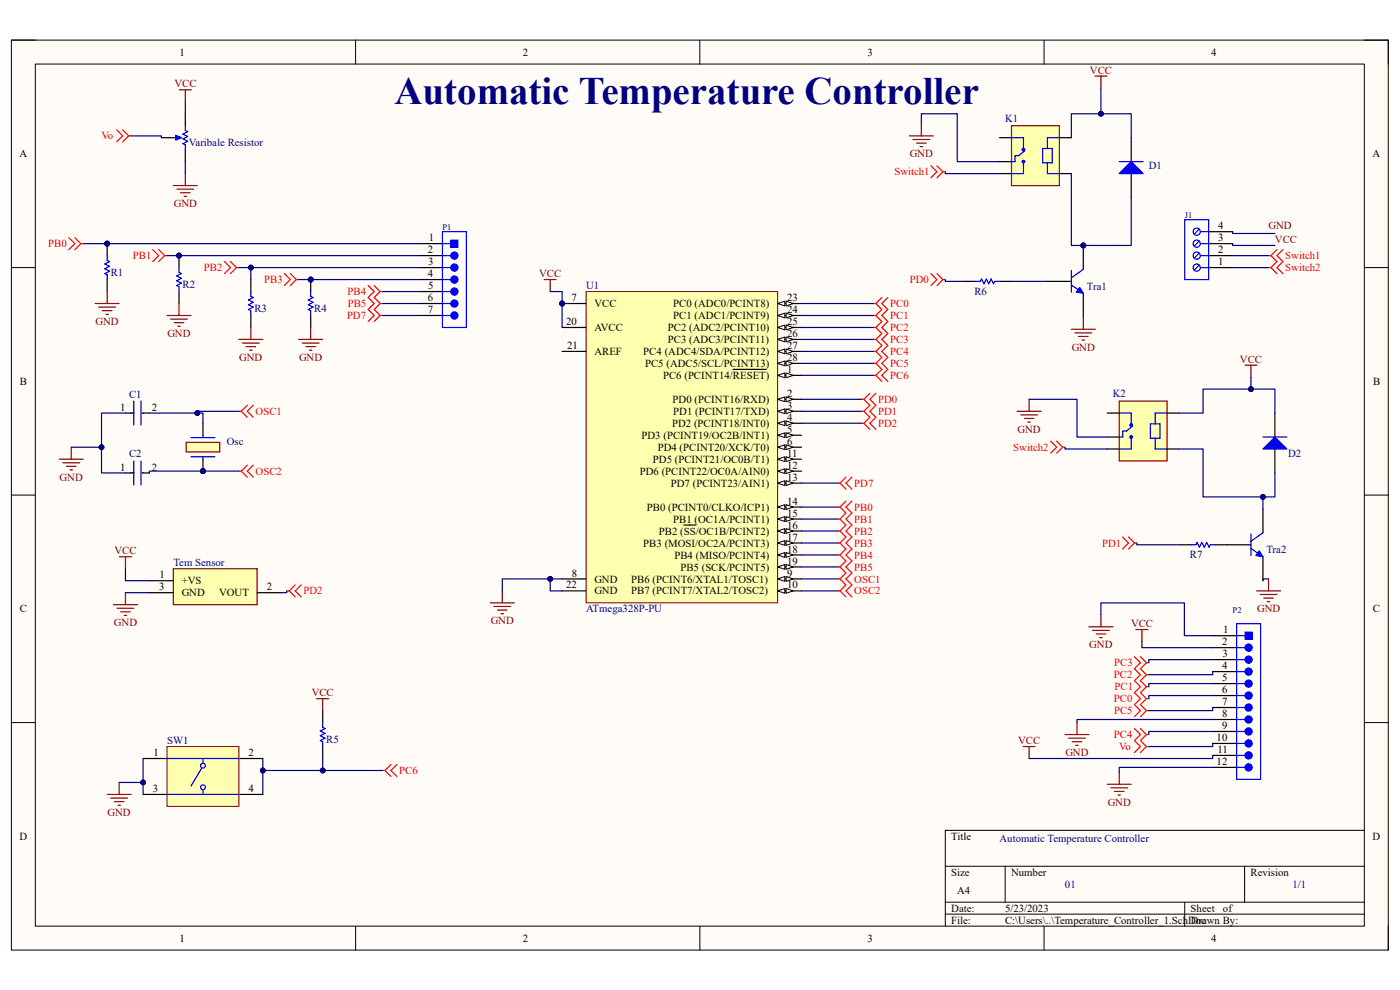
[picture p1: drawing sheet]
<svg xmlns="http://www.w3.org/2000/svg" width="297mm" height="210mm" viewBox="0 0 297 210" stroke-linecap="round" stroke-linejoin="round" font-family="sans-serif">
<path d="M2.4 8.5h292.1v193h-292.1z" fill-rule="evenodd" fill="#fffcf8"/>
<path d="M2.4 8.5h292.1v193h-292.1z" fill="none" stroke="#000" stroke-width=".21"/>
<path d="M7.5 13.6h281.9v182.9h-281.9z" fill-rule="evenodd" fill="#fffcf8"/>
<g fill="none" stroke="#000" stroke-width=".21">
<path d="M2.4 8.5h5.1M7.5 13.6h281.9v182.9h-281.9zM75.4 8.5v5.1M148.5 8.5v5.1M221.5 8.5v5.1M289.4 8.5h5.1v5.1M2.4 56.8h5.1M289.4 56.8h5.1M2.4 105h5.1M289.4 105h5.1M2.4 153.3h5.1M289.4 153.3h5.1"/>
<path d="M289.4 176.1h-88.9v20.4M75.4 196.5v5M148.5 196.5v5M200.5 183.8h88.9M200.5 191.4h88.9M200.5 193.9h88.9M213.2 183.8v7.6M221.5 196.5v5M251.3 191.4v5.1M264 183.8v7.6M294.5 196.5v5"/>
</g>
<g fill="none" stroke="#800000" stroke-width=".25">
<path d="M12.6 97.4h5.1M13.3 98.2h3.6M14.1 98.9h2M14.9 99.7h.5M15.1 94.9v2.5M67.2 148.2h2.5M68.5 148.2v2.5M217.1 158.4h2.5M218.3 158.4v2.5M22.7 168.5h5.1M23.5 169.3h3.6M24.3 170.1h2"/>
<path d="M25 170.8h.5M25.3 166v2.5M234.9 166.4h5.1M235.7 167.1h3.5M236.4 167.9h2.1M237.2 168.7h.5M237.4 163.8v2.6"/>
</g>
<path d="M39.3 24.1v2.6M39.3 31.7v2.6M68.5 150.7v2.6M68.5 158.4v2.5" fill="none" stroke="#000" stroke-width=".25"/>
<path d="M36.8 29.2h1.2M68.5 153.3v1l.5 .3-1 .5 1 .5-1 .5 1 .5-1 .5 .5 .3v1" fill="none" stroke="#00f" stroke-width=".25"/>
<path d="M37.3 28.7l1.3 .5-1.3 .5z" fill="#00f"/>
<path d="M37.3 28.7l1.3 .5-1.3 .5zM39.3 26.7v1l.5 .2-1 .5 1 .6-1 .5 1 .5-1 .5 .5 .2v1" fill="none" stroke="#00f" stroke-width=".25"/>
<path d="M34.2 29.2h2.6" fill="none" stroke="#000" stroke-width=".25"/>
<path d="M38 19h2.6M39.3 19v2.6M36.8 39.4h5.1M39.3 36.8v2.6M37.5 40.1h3.6M38.3 40.9h2M39.1 41.7h.5" fill="none" stroke="#800000" stroke-width=".25"/>
<circle cx="65.9" cy="59.3" r=".51" fill="#000080"/>
<circle cx="65.9" cy="59.3" r=".51" fill="none" stroke="#000080" stroke-width=".21"/>
<path d="M65.9 59.3v2.5" fill="none" stroke="#000" stroke-width=".25"/>
<circle cx="65.9" cy="59.3" r=".51" fill="#000080"/>
<circle cx="65.9" cy="59.3" r=".51" fill="none" stroke="#000080" stroke-width=".21"/>
<path d="M53.2 59.3v2.5M53.2 66.9v2.6M65.9 66.9v2.6" fill="none" stroke="#000" stroke-width=".25"/>
<path d="M53.2 61.8v1.1l.5 .2-1 .5 1 .5-1 .5 1 .5-1 .6 .5 .2v1M65.9 61.8v1.1l.5 .2-1 .5 1 .5-1 .5 1 .5-1 .6 .5 .2v1" fill="none" stroke="#00f" stroke-width=".25"/>
<circle cx="38" cy="54.2" r=".51" fill="#000080"/>
<circle cx="38" cy="54.2" r=".51" fill="none" stroke="#000080" stroke-width=".21"/>
<path d="M38 54.2v2.6" fill="none" stroke="#000" stroke-width=".25"/>
<circle cx="38" cy="54.2" r=".51" fill="#000080"/>
<circle cx="38" cy="54.2" r=".51" fill="none" stroke="#000080" stroke-width=".21"/>
<path d="M38 61.8v2.6" fill="none" stroke="#000" stroke-width=".25"/>
<path d="M38 56.8v1l.5 .2-1 .5 1 .6-1 .5 1 .5-1 .5 .5 .2v1" fill="none" stroke="#00f" stroke-width=".25"/>
<circle cx="22.7" cy="51.7" r=".51" fill="#000080"/>
<circle cx="22.7" cy="51.7" r=".51" fill="none" stroke="#000080" stroke-width=".21"/>
<path d="M22.7 51.7v2.5" fill="none" stroke="#000" stroke-width=".25"/>
<circle cx="22.7" cy="51.7" r=".51" fill="#000080"/>
<circle cx="22.7" cy="51.7" r=".51" fill="none" stroke="#000080" stroke-width=".21"/>
<path d="M22.7 59.3v2.5" fill="none" stroke="#000" stroke-width=".25"/>
<path d="M22.7 54.2v1l.5 .3-1 .5 1 .5-1 .5 1 .5-1 .5 .5 .3v1" fill="none" stroke="#00f" stroke-width=".25"/>
<path d="M20.2 64.4h5.1M21 65.1h3.5M21.7 65.9h2.1M22.5 66.7h.5M22.7 61.8v2.6" fill="none" stroke="#800000" stroke-width=".25"/>
<path d="M36.8 120.6h17.8v7.7h-17.8z" fill-rule="evenodd" fill="#ffffb0"/>
<path d="M25.3 118.1h2.6M26.6 118.1v2.5M24.1 128.3h5.1M24.8 129h3.6M25.6 129.8h2M26.4 130.6h.5M26.6 125.7v2.6M36.8 120.6h17.8v7.7h-17.8z" fill="none" stroke="#800000" stroke-width=".25"/>
<path d="M26.6 87.6h1.8M30.2 87.6h1.5M26.6 100.3h1.8M30.2 100.3h1.5M31.7 123.2h5.1M31.7 125.7h5.1M54.6 125.7h5" fill="none" stroke="#000" stroke-width=".25"/>
<path d="M27.6 87.6h.8M28.4 85.1v5.1M28.4 97.8v5.1M29.9 85.1v5.1M29.9 97.8v5.1M30.2 87.6h.2M27.6 100.3h.8M30.2 100.3h.2" fill="none" stroke="#00f" stroke-width=".25"/>
<circle cx="43.1" cy="99.9" r=".51" fill="#000080"/>
<circle cx="43.1" cy="99.9" r=".51" fill="none" stroke="#000080" stroke-width=".21"/>
<path d="M40.5 96.9h5.1M40.5 92.8h5.1" fill="none" stroke="#00f" stroke-width=".25"/>
<path d="M39.5 93.9h7.1v2h-7.1z" fill-rule="evenodd" fill="#ffffb0"/>
<path d="M39.5 93.9h7.1v2h-7.1z" fill="none" stroke="#800000" stroke-width=".25"/>
<path d="M43.1 92.3v.5M43.1 96.9v.5" fill="none" stroke="#00f" stroke-width=".25"/>
<path d="M43.1 97.4v2.5" fill="none" stroke="#000" stroke-width=".25"/>
<circle cx="43.1" cy="99.9" r=".51" fill="#000080"/>
<circle cx="43.1" cy="99.9" r=".51" fill="none" stroke="#000080" stroke-width=".21"/>
<path d="M43.1 89.8v2.5" fill="none" stroke="#000" stroke-width=".25"/>
<circle cx="96.4" cy="54.2" r=".76" fill="#00f"/>
<g fill="none" stroke="#00f" stroke-width=".25">
<path d="M93.9 54.2h1.7M93.9 51.7h1.7"/>
<circle cx="96.4" cy="54.2" r=".76"/>
</g>
<path d="M88.8 54.2h5.1M88.8 51.7h5.1" fill="none" stroke="#000" stroke-width=".25"/>
<path d="M95.6 50.9h1.6v1.5h-1.6z" fill-rule="evenodd" fill="#00f"/>
<path d="M95.6 50.9h1.6v1.5h-1.6z" fill="none" stroke="#00f" stroke-width=".21"/>
<circle cx="96.4" cy="59.3" r=".76" fill="#00f"/>
<circle cx="96.4" cy="59.3" r=".76" fill="none" stroke="#00f" stroke-width=".25"/>
<circle cx="96.4" cy="64.4" r=".76" fill="#00f"/>
<circle cx="96.4" cy="64.4" r=".76" fill="none" stroke="#00f" stroke-width=".25"/>
<circle cx="96.4" cy="66.9" r=".76" fill="#00f"/>
<circle cx="96.4" cy="66.9" r=".76" fill="none" stroke="#00f" stroke-width=".25"/>
<circle cx="96.4" cy="61.8" r=".76" fill="#00f"/>
<circle cx="96.4" cy="61.8" r=".76" fill="none" stroke="#00f" stroke-width=".25"/>
<circle cx="96.4" cy="56.8" r=".76" fill="#00f"/>
<g fill="none" stroke="#00f" stroke-width=".25">
<path d="M93.9 56.8h1.7M93.9 59.3h1.7M93.9 49.1h5v20.4h-5zM93.9 61.8h1.7M93.9 64.4h1.7M93.9 66.9h1.7"/>
<circle cx="96.4" cy="56.8" r=".76"/>
</g>
<path d="M88.8 56.8h5.1M88.8 59.3h5.1M88.8 61.8h5.1M88.8 64.4h5.1M88.8 66.9h5.1" fill="none" stroke="#000" stroke-width=".25"/>
<circle cx="264.9" cy="137.4" r=".76" fill="#00f"/>
<g fill="none" stroke="#00f" stroke-width=".25">
<path d="M262.4 137.4h1.7M262.4 134.9h1.7"/>
<circle cx="264.9" cy="137.4" r=".76"/>
</g>
<path d="M257.3 137.4h5.1M257.3 134.9h5.1" fill="none" stroke="#000" stroke-width=".25"/>
<path d="M264.1 134.1h1.6v1.5h-1.6z" fill-rule="evenodd" fill="#00f"/>
<path d="M264.1 134.1h1.6v1.5h-1.6z" fill="none" stroke="#00f" stroke-width=".21"/>
<circle cx="264.9" cy="142.5" r=".76" fill="#00f"/>
<circle cx="264.9" cy="142.5" r=".76" fill="none" stroke="#00f" stroke-width=".25"/>
<circle cx="264.9" cy="147.6" r=".76" fill="#00f"/>
<circle cx="264.9" cy="147.6" r=".76" fill="none" stroke="#00f" stroke-width=".25"/>
<circle cx="264.9" cy="152.6" r=".76" fill="#00f"/>
<circle cx="264.9" cy="152.6" r=".76" fill="none" stroke="#00f" stroke-width=".25"/>
<circle cx="264.9" cy="157.7" r=".76" fill="#00f"/>
<circle cx="264.9" cy="157.7" r=".76" fill="none" stroke="#00f" stroke-width=".25"/>
<circle cx="264.9" cy="162.8" r=".76" fill="#00f"/>
<circle cx="264.9" cy="162.8" r=".76" fill="none" stroke="#00f" stroke-width=".25"/>
<circle cx="264.9" cy="160.3" r=".76" fill="#00f"/>
<circle cx="264.9" cy="160.3" r=".76" fill="none" stroke="#00f" stroke-width=".25"/>
<circle cx="264.9" cy="155.2" r=".76" fill="#00f"/>
<circle cx="264.9" cy="155.2" r=".76" fill="none" stroke="#00f" stroke-width=".25"/>
<circle cx="264.9" cy="150.1" r=".76" fill="#00f"/>
<circle cx="264.9" cy="150.1" r=".76" fill="none" stroke="#00f" stroke-width=".25"/>
<circle cx="264.9" cy="145" r=".76" fill="#00f"/>
<circle cx="264.9" cy="145" r=".76" fill="none" stroke="#00f" stroke-width=".25"/>
<circle cx="264.9" cy="139.9" r=".76" fill="#00f"/>
<g fill="none" stroke="#00f" stroke-width=".25">
<path d="M262.4 139.9h1.7M262.4 132.3h5v33h-5zM262.4 142.5h1.7M262.4 145h1.7M262.4 147.6h1.7M262.4 150.1h1.7M262.4 152.6h1.7M262.4 155.2h1.7M262.4 157.7h1.7M262.4 160.3h1.7M262.4 162.8h1.7"/>
<circle cx="264.9" cy="139.9" r=".76"/>
</g>
<path d="M257.3 139.9h5.1M257.3 142.5h5.1M257.3 145h5.1M257.3 147.6h5.1M257.3 150.1h5.1M257.3 152.6h5.1M257.3 155.2h5.1M257.3 157.7h5.1M257.3 160.3h5.1M257.3 162.8h5.1" fill="none" stroke="#000" stroke-width=".25"/>
<path d="M231 133h5.1M231.8 133.7h3.5M232.5 134.5h2.1M233.3 135.3h.5M233.6 130.4v2.6M241 133.6h2.5M242.3 133.6v2.5M225.9 155.8h5.1M226.7 156.6h3.6M227.5 157.4h2M228.2 158.1h.5M228.5 153.3v2.5" fill="none" stroke="#800000" stroke-width=".25"/>
<circle cx="119.3" cy="64.4" r=".51" fill="#000080"/>
<circle cx="119.3" cy="64.4" r=".51" fill="none" stroke="#000080" stroke-width=".21"/>
<path d="M124.3 61.8h40.7v66.1h-40.7z" fill-rule="evenodd" fill="#ffffb0"/>
<path d="M124.3 61.8h40.7v66.1h-40.7z" fill="none" stroke="#800000" stroke-width=".21"/>
<path d="M165 79.6h5.1" fill="none" stroke="#000" stroke-width=".25"/>
<path d="M165 79.6l1.5-.5v1z" fill="#f8fcff"/>
<path d="M165 79.6l1.5-.5v1z" fill="none" stroke="#000" stroke-width=".21"/>
<path d="M166.8 79.1l1.5 .5-1.5 .5z" fill="#f8fcff"/>
<path d="M166.8 79.1l1.5 .5-1.5 .5z" fill="none" stroke="#000" stroke-width=".21"/>
<path d="M155.5 78.4h7M165 84.7h5.1" fill="none" stroke="#000" stroke-width=".25"/>
<path d="M165 84.7l1.5-.5v1z" fill="#f8fcff"/>
<path d="M165 84.7l1.5-.5v1z" fill="none" stroke="#000" stroke-width=".21"/>
<path d="M166.8 84.2l1.5 .5-1.5 .5z" fill="#f8fcff"/>
<path d="M166.8 84.2l1.5 .5-1.5 .5z" fill="none" stroke="#000" stroke-width=".21"/>
<path d="M165 87.2h5.1" fill="none" stroke="#000" stroke-width=".25"/>
<path d="M165 87.2l1.5-.5v1.1z" fill="#f8fcff"/>
<path d="M165 87.2l1.5-.5v1.1z" fill="none" stroke="#000" stroke-width=".21"/>
<path d="M166.8 86.7l1.5 .5-1.5 .6z" fill="#f8fcff"/>
<path d="M166.8 86.7l1.5 .5-1.5 .6z" fill="none" stroke="#000" stroke-width=".21"/>
<path d="M165 89.8h5.1" fill="none" stroke="#000" stroke-width=".25"/>
<path d="M165 89.8l1.5-.5v1z" fill="#f8fcff"/>
<path d="M165 89.8l1.5-.5v1z" fill="none" stroke="#000" stroke-width=".21"/>
<path d="M166.8 89.3l1.5 .5-1.5 .5z" fill="#f8fcff"/>
<path d="M166.8 89.3l1.5 .5-1.5 .5z" fill="none" stroke="#000" stroke-width=".21"/>
<path d="M165 92.3h5.1" fill="none" stroke="#000" stroke-width=".25"/>
<path d="M165 92.3l1.5-.5v1z" fill="#f8fcff"/>
<path d="M165 92.3l1.5-.5v1z" fill="none" stroke="#000" stroke-width=".21"/>
<path d="M166.8 91.8l1.5 .5-1.5 .5z" fill="#f8fcff"/>
<path d="M166.8 91.8l1.5 .5-1.5 .5z" fill="none" stroke="#000" stroke-width=".21"/>
<path d="M165 94.9h5.1" fill="none" stroke="#000" stroke-width=".25"/>
<path d="M165 94.9l1.5-.5v1z" fill="#f8fcff"/>
<path d="M165 94.9l1.5-.5v1z" fill="none" stroke="#000" stroke-width=".21"/>
<path d="M166.8 94.4l1.5 .5-1.5 .5z" fill="#f8fcff"/>
<path d="M166.8 94.4l1.5 .5-1.5 .5z" fill="none" stroke="#000" stroke-width=".21"/>
<path d="M119.3 64.4h5" fill="none" stroke="#000" stroke-width=".25"/>
<circle cx="119.3" cy="64.4" r=".51" fill="#000080"/>
<circle cx="119.3" cy="64.4" r=".51" fill="none" stroke="#000080" stroke-width=".21"/>
<path d="M119.3 122.8h5M165 122.8h5.1" fill="none" stroke="#000" stroke-width=".25"/>
<path d="M165 122.8l1.5-.5v1z" fill="#f8fcff"/>
<path d="M165 122.8l1.5-.5v1z" fill="none" stroke="#000" stroke-width=".21"/>
<path d="M166.8 122.3l1.5 .5-1.5 .5z" fill="#f8fcff"/>
<path d="M166.8 122.3l1.5 .5-1.5 .5z" fill="none" stroke="#000" stroke-width=".21"/>
<path d="M165 125.3h5.1" fill="none" stroke="#000" stroke-width=".25"/>
<path d="M165 125.3l1.5-.5v1.1z" fill="#f8fcff"/>
<path d="M165 125.3l1.5-.5v1.1z" fill="none" stroke="#000" stroke-width=".21"/>
<path d="M166.8 124.8l1.5 .5-1.5 .6z" fill="#f8fcff"/>
<path d="M166.8 124.8l1.5 .5-1.5 .6z" fill="none" stroke="#000" stroke-width=".21"/>
<path d="M165 97.4h5.1" fill="none" stroke="#000" stroke-width=".25"/>
<path d="M165 97.4l1.5-.5v1z" fill="#f8fcff"/>
<path d="M165 97.4l1.5-.5v1z" fill="none" stroke="#000" stroke-width=".21"/>
<path d="M166.8 96.9l1.5 .5-1.5 .5z" fill="#f8fcff"/>
<path d="M166.8 96.9l1.5 .5-1.5 .5z" fill="none" stroke="#000" stroke-width=".21"/>
<path d="M165 99.9h5.1" fill="none" stroke="#000" stroke-width=".25"/>
<path d="M165 99.9l1.5-.5v1.1z" fill="#f8fcff"/>
<path d="M165 99.9l1.5-.5v1.1z" fill="none" stroke="#000" stroke-width=".21"/>
<path d="M166.8 99.4l1.5 .5-1.5 .6z" fill="#f8fcff"/>
<path d="M166.8 99.4l1.5 .5-1.5 .6z" fill="none" stroke="#000" stroke-width=".21"/>
<path d="M165 102.5h5.1" fill="none" stroke="#000" stroke-width=".25"/>
<path d="M165 102.5l1.5-.5v1z" fill="#f8fcff"/>
<path d="M165 102.5l1.5-.5v1z" fill="none" stroke="#000" stroke-width=".21"/>
<path d="M166.8 102l1.5 .5-1.5 .5z" fill="#f8fcff"/>
<path d="M166.8 102l1.5 .5-1.5 .5z" fill="none" stroke="#000" stroke-width=".21"/>
<path d="M165 107.6h5.1" fill="none" stroke="#000" stroke-width=".25"/>
<path d="M165 107.6l1.5-.5v1z" fill="#f8fcff"/>
<path d="M165 107.6l1.5-.5v1z" fill="none" stroke="#000" stroke-width=".21"/>
<path d="M166.8 107.1l1.5 .5-1.5 .5z" fill="#f8fcff"/>
<path d="M166.8 107.1l1.5 .5-1.5 .5z" fill="none" stroke="#000" stroke-width=".21"/>
<path d="M165 110.1h5.1" fill="none" stroke="#000" stroke-width=".25"/>
<path d="M165 110.1l1.5-.5v1z" fill="#f8fcff"/>
<path d="M165 110.1l1.5-.5v1z" fill="none" stroke="#000" stroke-width=".21"/>
<path d="M166.8 109.6l1.5 .5-1.5 .5z" fill="#f8fcff"/>
<path d="M166.8 109.6l1.5 .5-1.5 .5z" fill="none" stroke="#000" stroke-width=".21"/>
<path d="M165 112.6h5.1" fill="none" stroke="#000" stroke-width=".25"/>
<path d="M165 112.6l1.5-.5v1.1z" fill="#f8fcff"/>
<path d="M165 112.6l1.5-.5v1.1z" fill="none" stroke="#000" stroke-width=".21"/>
<path d="M166.8 112.1l1.5 .5-1.5 .6z" fill="#f8fcff"/>
<path d="M166.8 112.1l1.5 .5-1.5 .6z" fill="none" stroke="#000" stroke-width=".21"/>
<path d="M145.1 111.4h2.5M165 115.2h5.1" fill="none" stroke="#000" stroke-width=".25"/>
<path d="M165 115.2l1.5-.5v1z" fill="#f8fcff"/>
<path d="M165 115.2l1.5-.5v1z" fill="none" stroke="#000" stroke-width=".21"/>
<path d="M166.8 114.7l1.5 .5-1.5 .5z" fill="#f8fcff"/>
<path d="M166.8 114.7l1.5 .5-1.5 .5z" fill="none" stroke="#000" stroke-width=".21"/>
<path d="M165 117.7h5.1" fill="none" stroke="#000" stroke-width=".25"/>
<path d="M165 117.7l1.5-.5v1z" fill="#f8fcff"/>
<path d="M165 117.7l1.5-.5v1z" fill="none" stroke="#000" stroke-width=".21"/>
<path d="M166.8 117.2l1.5 .5-1.5 .5z" fill="#f8fcff"/>
<path d="M166.8 117.2l1.5 .5-1.5 .5z" fill="none" stroke="#000" stroke-width=".21"/>
<path d="M165 120.3h5.1" fill="none" stroke="#000" stroke-width=".25"/>
<path d="M165 120.3l1.5-.5v1z" fill="#f8fcff"/>
<path d="M165 120.3l1.5-.5v1z" fill="none" stroke="#000" stroke-width=".21"/>
<path d="M166.8 119.8l1.5 .5-1.5 .5z" fill="#f8fcff"/>
<path d="M166.8 119.8l1.5 .5-1.5 .5z" fill="none" stroke="#000" stroke-width=".21"/>
<path d="M119.3 69.5h5M119.3 74.5h5M165 64.4h5.1M119.3 125.3h5" fill="none" stroke="#000" stroke-width=".25"/>
<path d="M165 64.4l1.5-.5v1z" fill="#f8fcff"/>
<path d="M165 64.4l1.5-.5v1z" fill="none" stroke="#000" stroke-width=".21"/>
<path d="M166.8 63.9l1.5 .5-1.5 .5z" fill="#f8fcff"/>
<path d="M166.8 63.9l1.5 .5-1.5 .5z" fill="none" stroke="#000" stroke-width=".21"/>
<path d="M165 66.9h5.1" fill="none" stroke="#000" stroke-width=".25"/>
<path d="M165 66.9l1.5-.5v1z" fill="#f8fcff"/>
<path d="M165 66.9l1.5-.5v1z" fill="none" stroke="#000" stroke-width=".21"/>
<path d="M166.8 66.4l1.5 .5-1.5 .5z" fill="#f8fcff"/>
<path d="M166.8 66.4l1.5 .5-1.5 .5z" fill="none" stroke="#000" stroke-width=".21"/>
<path d="M165 69.5h5.1" fill="none" stroke="#000" stroke-width=".25"/>
<path d="M165 69.5l1.5-.5v1z" fill="#f8fcff"/>
<path d="M165 69.5l1.5-.5v1z" fill="none" stroke="#000" stroke-width=".21"/>
<path d="M166.8 69l1.5 .5-1.5 .5z" fill="#f8fcff"/>
<path d="M166.8 69l1.5 .5-1.5 .5z" fill="none" stroke="#000" stroke-width=".21"/>
<path d="M165 72h5.1" fill="none" stroke="#000" stroke-width=".25"/>
<path d="M165 72l1.5-.5v1z" fill="#f8fcff"/>
<path d="M165 72l1.5-.5v1z" fill="none" stroke="#000" stroke-width=".21"/>
<path d="M166.8 71.5l1.5 .5-1.5 .5z" fill="#f8fcff"/>
<path d="M166.8 71.5l1.5 .5-1.5 .5z" fill="none" stroke="#000" stroke-width=".21"/>
<path d="M165 74.5h5.1" fill="none" stroke="#000" stroke-width=".25"/>
<path d="M165 74.5l1.5-.5v1.1z" fill="#f8fcff"/>
<path d="M165 74.5l1.5-.5v1.1z" fill="none" stroke="#000" stroke-width=".21"/>
<path d="M166.8 74l1.5 .5-1.5 .6z" fill="#f8fcff"/>
<path d="M166.8 74l1.5 .5-1.5 .6z" fill="none" stroke="#000" stroke-width=".21"/>
<path d="M165 77.1h5.1" fill="none" stroke="#000" stroke-width=".25"/>
<path d="M165 77.1l1.5-.5v1z" fill="#f8fcff"/>
<path d="M165 77.1l1.5-.5v1z" fill="none" stroke="#000" stroke-width=".21"/>
<path d="M166.8 76.6l1.5 .5-1.5 .5z" fill="#f8fcff"/>
<path d="M166.8 76.6l1.5 .5-1.5 .5z" fill="none" stroke="#000" stroke-width=".21"/>
<path d="M115.4 59.3h2.6M116.7 59.3v2.5M104 127.9h5.1M104.8 128.7h3.5M105.5 129.4h2.1M106.3 130.2h.5M106.6 125.3v2.6" fill="none" stroke="#800000" stroke-width=".25"/>
<path d="M30.4 160.9h5M30.4 168.5h5M50.7 160.9h5.1M50.7 168.5h5.1" fill="none" stroke="#000" stroke-width=".25"/>
<path d="M35.4 158.4h15.3v12.7h-15.3z" fill-rule="evenodd" fill="#ffffb0"/>
<path d="M35.4 158.4h15.3v12.7h-15.3z" fill="none" stroke="#800000" stroke-width=".21"/>
<path d="M35.4 160.9h15.3M35.4 168.5h15.3M43.1 167.5v1" fill="none" stroke="#00f" stroke-width=".25"/>
<circle cx="43.1" cy="167" r=".51" fill="#fff"/>
<circle cx="43.1" cy="167" r=".51" fill="none" stroke="#00f" stroke-width=".25"/>
<circle cx="43.1" cy="162.4" r=".51" fill="#fff"/>
<g fill="none" stroke="#00f" stroke-width=".25">
<path d="M42.8 162.9l-2.3 3.9M43.1 160.9v1"/>
<circle cx="43.1" cy="162.4" r=".51"/>
</g>
<g fill="none" stroke="#f00" stroke-width=".25">
<path d="M24.8 27.6l1.2 1.2-1.2 1.3M26 27.6l1.3 1.2M27.3 28.8l-1.3 1.3M27.3 28.8h.5M14.6 50.4l1.3 1.3-1.3 1.3M15.9 50.4l1.2 1.3M17.1 51.7l-1.2 1.3M17.1 51.7h.6M32.4 53l1.3 1.2-1.3 1.3M33.7 53l1.2 1.2M34.9 54.2l-1.2 1.3M34.9 54.2h.5"/>
<path d="M47.6 55.5l1.3 1.3-1.3 1.2M48.9 55.5l1.3 1.3M50.2 56.8l-1.3 1.2M50.2 56.8h.5M60.3 58l1.3 1.3-1.3 1.3M61.6 58l1.3 1.3M62.9 59.3l-1.3 1.3M62.9 59.3h.5M78.1 60.6l1.3 1.2-1.3 1.3 1.3 1.3-1.3 1.3 1.3 1.2-1.3 1.3M79.4 60.6l1.2 1.2M80.6 66.9l-1.2 1.3M80.6 64.4l-1.2 1.3 1.2 1.2"/>
<path d="M80.6 66.9h.6M80.6 61.8l-1.2 1.3 1.2 1.3M80.6 64.4h.6M80.6 61.8h.6M185.3 66.9h.5M185.3 64.4h.5M185.3 74.5h.5M185.3 77.1h.5M185.3 69.5h.5M185.3 72h.5M185.3 79.6h.5M185.8 74.5l1.3 1.3-1.3 1.3"/>
<path d="M185.8 72l1.3 1.3-1.3 1.2M185.8 77.1l1.3 1.3-1.3 1.2M185.8 64.4l1.3 1.3-1.3 1.2M185.8 66.9l1.3 1.3-1.3 1.3M185.8 69.5l1.3 1.2-1.3 1.3M185.8 79.6l1.3 1.3M187.1 63.1l-1.3 1.3M188.4 63.1l-1.3 1.3 1.3 1.3-1.3 1.2 1.3 1.3-1.3 1.3 1.3 1.2-1.3 1.3 1.3 1.3-1.3 1.2 1.3 1.3-1.3 1.3 1.3 1.3-1.3 1.2 1.3 1.3M50.7 87.2h.5M50.7 99.9h.5M51.2 87.2l1.3 1.3M51.2 99.9l1.3 1.3"/>
<path d="M52.5 86l-1.3 1.2M52.5 98.7l-1.3 1.2M53.7 86l-1.2 1.2 1.2 1.3M53.7 98.7l-1.2 1.2 1.2 1.3M182.8 87.2h.5M182.8 84.7h.5M182.8 89.8h.5M183.3 84.7l1.2 1.3-1.2 1.2M183.3 87.2l1.2 1.3-1.2 1.3M183.3 89.8l1.2 1.3M184.5 83.4l-1.2 1.3M185.8 83.4l-1.3 1.3 1.3 1.3-1.3 1.2 1.3 1.3-1.3 1.3 1.3 1.3"/>
<path d="M177.7 102.5h.5M177.7 117.7h.5M177.7 115.2h.5M177.7 112.6h.5M177.7 110.1h.5M177.7 107.6h.5M178.2 102.5l1.3 1.3M178.2 117.7l1.3 1.3-1.3 1.3M178.2 115.2l1.3 1.3-1.3 1.2M178.2 112.6l1.3 1.3-1.3 1.3M178.2 110.1l1.3 1.3-1.3 1.2M178.2 107.6l1.3 1.2-1.3 1.3"/>
<path d="M179.5 101.2l-1.3 1.3M179.5 106.3l-1.3 1.3M180.7 101.2l-1.2 1.3 1.2 1.3M180.7 106.3l-1.2 1.3 1.2 1.2-1.2 1.3 1.2 1.3-1.2 1.2 1.2 1.3-1.2 1.3 1.2 1.3-1.2 1.2 1.2 1.3-1.2 1.3 1.2 1.2-1.2 1.3 1.2 1.3-1.2 1.2 1.2 1.3M60.8 125.3h.5M61.3 125.3l1.3 1.3M62.6 124.1l-1.3 1.2M63.9 124.1l-1.3 1.2 1.3 1.3M177.7 120.3h.5M177.7 122.8h.5M177.7 125.3h.5M178.2 120.3l1.3 1.2-1.3 1.3"/>
<path d="M178.2 122.8l1.3 1.3-1.3 1.2M178.2 125.3l1.3 1.3M240.7 139.3l1.2 1.3-1.2 1.3 1.2 1.2-1.2 1.3 1.2 1.3-1.2 1.2 1.2 1.3-1.2 1.3 1.2 1.2-1.2 1.3M241.9 139.3l1.3 1.3M240.7 154.6l1.2 1.2-1.2 1.3 1.2 1.3-1.2 1.2M241.9 154.6l1.3 1.2M243.2 155.8l-1.3 1.3 1.3 1.3M243.2 155.8h.5M243.2 150.7l-1.3 1.3M243.2 148.2l-1.3 1.3 1.3 1.2M243.2 150.7h.5M243.2 145.7l-1.3 1.2 1.3 1.3"/>
<path d="M243.2 148.2h.5M243.2 143.1l-1.3 1.3 1.3 1.3M243.2 145.7h.5M243.2 140.6l-1.3 1.3 1.3 1.2M243.2 143.1h.5M243.2 140.6h.5M243.2 158.4l-1.3 1.2M243.2 158.4h.5M81.2 163.4h.5M81.7 163.4l1.2 1.3M82.9 162.2l-1.2 1.2M84.2 162.2l-1.3 1.2 1.3 1.3"/>
</g>
<g fill="none" stroke="#800000" stroke-width=".25">
<path d="M35.4 66.9h5.1M36.2 67.7h3.6M37 68.5h2M37.7 69.2h.5M38 64.4v2.5M50.7 72h5.1M51.4 72.8h3.6M52.2 73.5h2M53 74.3h.5M53.2 69.5v2.5M63.4 72h5.1M64.1 72.8h3.6"/>
<path d="M64.9 73.5h2M65.7 74.3h.5M65.9 69.5v2.5"/>
</g>
<path d="M270.5 87.6v5.1M270.5 95.2v5.1" fill="none" stroke="#000" stroke-width=".25"/>
<path d="M270.5 92.7l2.5 2.5h-5.1z" fill="#00f"/>
<path d="M267.9 92.7h5.1M270.5 92.7l2.5 2.5h-5.1zM265.4 116.3l2.5 1.8M265.4 113.3v4.6M267.9 113l-2.5 1.8" fill="none" stroke="#00f" stroke-width=".25"/>
<path d="M260.3 115.6h5.1M267.9 107.9v5.1M267.9 118.1v5.1" fill="none" stroke="#000" stroke-width=".25"/>
<path d="M267.2 116.8l.7 1.3-1.5-.2z" fill="#00f"/>
<path d="M267.2 116.8l.7 1.3-1.5-.2z" fill="none" stroke="#00f" stroke-width=".21"/>
<path d="M264.1 77.5h2.6M265.4 77.5v2.5M215.8 87.2h5.1M216.5 88h3.6M217.3 88.8h2M218.1 89.5h.5M218.3 84.7v2.5M266.6 125.3h5.1M267.3 126.1h3.6M268.1 126.9h2M268.9 127.6h.5M269.1 122.8v2.5" fill="none" stroke="#800000" stroke-width=".25"/>
<path d="M250.1 115.6h2.6M257.8 115.6h2.5" fill="none" stroke="#000" stroke-width=".25"/>
<path d="M252.7 115.6h1l.3-.5 .5 1 .5-1 .5 1 .5-1 .5 1 .3-.5h1" fill="none" stroke="#00f" stroke-width=".25"/>
<path d="M237.4 85.1h10.2v12.7h-10.2z" fill-rule="evenodd" fill="#ffffb0"/>
<path d="M237.4 85.1h10.2v12.7h-10.2z" fill="none" stroke="#800000" stroke-width=".25"/>
<g fill="none" stroke="#00f" stroke-width=".25">
<path d="M237.4 87.6h2.6v2.6M240 92.7v2.5h-2.6M240.2 90.4l-1.2 1h-.8v1.3h-.8M244.1 89.9h2v3.1h-2zM245.1 93v2.2h2.5M247.6 87.6h-2.5v2.3"/>
<circle cx="240" cy="92.7" r=".25"/>
<circle cx="240" cy="90.2" r=".25"/>
</g>
<path d="M234.9 95.2h2.5M234.9 87.6h2.5M234.9 92.7h2.5M247.6 95.2h2.5M247.6 87.6h2.5" fill="none" stroke="#000" stroke-width=".25"/>
<path d="M222.9 93.6l1.3 1.3-1.3 1.2M224.2 93.6l1.2 1.3M225.4 94.9l-1.2 1.2M225.4 94.9h.5M238.1 113.9l1.3 1.3-1.3 1.3M239.4 113.9l1.3 1.3M240.7 115.2l-1.3 1.3M240.7 115.2h.5" fill="none" stroke="#f00" stroke-width=".25"/>
<circle cx="229.8" cy="52.1" r=".51" fill="#000080"/>
<circle cx="229.8" cy="52.1" r=".51" fill="none" stroke="#000080" stroke-width=".21"/>
<path d="M229.8 52.1v5" fill="none" stroke="#000" stroke-width=".25"/>
<circle cx="229.8" cy="52.1" r=".51" fill="#000080"/>
<circle cx="229.8" cy="52.1" r=".51" fill="none" stroke="#000080" stroke-width=".21"/>
<path d="M222.2 59.7h5.1M229.8 62.2v5.1" fill="none" stroke="#000" stroke-width=".25"/>
<path d="M227.3 57.4v4.6M229.8 57.1l-2.5 1.8M227.3 60.5l2.5 1.7" fill="none" stroke="#00f" stroke-width=".25"/>
<path d="M229.1 61l.7 1.2-1.5-.2z" fill="#00f"/>
<path d="M229.1 61l.7 1.2-1.5-.2z" fill="none" stroke="#00f" stroke-width=".21"/>
<path d="M240 29.2v5.1M240 36.8v5.1M204.4 59.7h2.6M212 59.7h2.6" fill="none" stroke="#000" stroke-width=".25"/>
<path d="M207 59.7h1l.2-.5 .5 1 .6-1 .5 1 .5-1 .5 1 .2-.5h1" fill="none" stroke="#00f" stroke-width=".25"/>
<path d="M240 34.3l2.5 2.5h-5.1z" fill="#00f"/>
<path d="M237.4 34.3h5.1M240 34.3l2.5 2.5h-5.1z" fill="none" stroke="#00f" stroke-width=".25"/>
<path d="M192.9 28.8h5.1M193.7 29.6h3.5M194.4 30.4h2.1M195.2 31.1h.5M195.5 26.3v2.5" fill="none" stroke="#800000" stroke-width=".25"/>
<path d="M214.6 26.7h10.1v12.7h-10.1z" fill-rule="evenodd" fill="#ffffb0"/>
<path d="M232.3 16.1h2.5M233.6 16.1v2.6M214.6 26.7h10.1v12.7h-10.1zM227.3 69.8h5.1M228 70.6h3.6M228.8 71.4h2M229.6 72.1h.5M229.8 67.3v2.5" fill="none" stroke="#800000" stroke-width=".25"/>
<g fill="none" stroke="#00f" stroke-width=".25">
<path d="M214.6 29.2h2.5v2.5M217.1 34.3v2.5h-2.5M217.4 32l-1.3 1h-.8v1.3h-.7M221.2 31.5h2v3h-2zM222.2 34.5v2.3h2.5M224.7 29.2h-2.5v2.3"/>
<circle cx="217.1" cy="34.3" r=".25"/>
<circle cx="217.1" cy="31.8" r=".25"/>
<circle cx="217.1" cy="31.7" r=".25"/>
</g>
<path d="M212 36.8h2.6M212 29.2h2.6M212 34.3h2.6M224.7 36.8h2.6M224.7 29.2h2.6M256.4 56.8h5.1M256.4 54.2h5.1" fill="none" stroke="#000" stroke-width=".25"/>
<path d="M197.5 35.2l1.3 1.2-1.3 1.3M198.8 35.2l1.2 1.2M200 36.4l-1.2 1.3M200 36.4h.5M197.5 58l1.3 1.3-1.3 1.3M198.8 58l1.2 1.3M200 59.3l-1.2 1.3M200 59.3h.5" fill="none" stroke="#f00" stroke-width=".25"/>
<circle cx="253.9" cy="56.8" r=".76" fill="#fff"/>
<g fill="none" stroke="#00f" stroke-width=".25">
<path d="M254.4 56.2l-1.1 1.1"/>
<circle cx="253.9" cy="56.8" r=".76"/>
</g>
<circle cx="253.9" cy="54.2" r=".76" fill="#fff"/>
<g fill="none" stroke="#00f" stroke-width=".25">
<path d="M254.4 53.7l-1.1 1.1M254.6 56.8h1.8M254.6 54.2h1.8"/>
<circle cx="253.9" cy="54.2" r=".76"/>
</g>
<circle cx="253.9" cy="51.7" r=".76" fill="#fff"/>
<g fill="none" stroke="#00f" stroke-width=".25">
<path d="M251.3 46.6h5.1v12.7h-5.1zM254.4 51.1l-1.1 1.1M254.6 51.7h1.8"/>
<circle cx="253.9" cy="51.7" r=".76"/>
</g>
<path d="M256.4 51.7h5.1M256.4 49.1h5.1" fill="none" stroke="#000" stroke-width=".25"/>
<circle cx="253.9" cy="49.1" r=".76" fill="#fff"/>
<g fill="none" stroke="#00f" stroke-width=".25">
<path d="M254.4 48.6l-1.1 1.1M254.6 49.1h1.8"/>
<circle cx="253.9" cy="49.1" r=".76"/>
</g>
<path d="M269.1 56.8h.5M269.1 54.2h.5M269.6 56.8l1.3 1.2M269.6 54.2l1.3 1.3-1.3 1.3M270.9 53l-1.3 1.2M272.2 53l-1.3 1.2 1.3 1.3-1.3 1.3 1.3 1.2" fill="none" stroke="#f00" stroke-width=".25"/>
<path d="M39.3 21.6v2.5M39.3 34.3v2.5M116.7 61.8h2.6v7.7M26.6 120.6v2.6h5.1M26.6 125.7h5.1M242.3 136.1v1.3h15M257.3 152.6h-28.8v.7M257.3 162.8h-19.9v1M257.3 160.3v.6h-39" fill="none" stroke="#000080" stroke-width=".25"/>
<circle cx="119.3" cy="64.4" r=".51" fill="#000080"/>
<circle cx="119.3" cy="64.4" r=".51" fill="none" stroke="#000080" stroke-width=".21"/>
<path d="M170.1 79.6h15.2M50.7 87.2h-8.8v.4M170.1 102.5h7.6M170.1 117.7h7.6M170.1 107.6h7.6M170.1 110.1h7.6M170.1 112.6h7.6M170.1 115.2h7.6M170.1 120.3h7.6M170.1 122.8h7.6M170.1 125.3h7.6" fill="none" stroke="#000080" stroke-width=".25"/>
<circle cx="41.9" cy="87.6" r=".51" fill="#000080"/>
<circle cx="41.9" cy="87.6" r=".51" fill="none" stroke="#000080" stroke-width=".21"/>
<path d="M43.1 99.9h-11.4v.4" fill="none" stroke="#000080" stroke-width=".25"/>
<circle cx="43.1" cy="99.9" r=".51" fill="#000080"/>
<circle cx="43.1" cy="99.9" r=".51" fill="none" stroke="#000080" stroke-width=".21"/>
<path d="M43.1 99.9h7.6" fill="none" stroke="#000080" stroke-width=".25"/>
<circle cx="43.1" cy="99.9" r=".51" fill="#000080"/>
<circle cx="43.1" cy="99.9" r=".51" fill="none" stroke="#000080" stroke-width=".21"/>
<g fill="none" stroke="#000080" stroke-width=".25">
<path d="M27.8 28.8h6.4v.4M170.1 74.5h15.2M170.1 77.1h15.2M170.1 64.4h15.2M170.1 66.9h15.2M170.1 69.5h15.2M170.1 72h15.2M170.1 84.7h12.7M170.1 87.2h12.7M170.1 89.8h12.7M60.8 125.3v.4h-1.2M257.3 139.9h-13.6v.7"/>
<path d="M257.3 155.2h-13.6v.6M257.3 150.1v.6h-13.6M257.3 147.6h-13.6v.6M257.3 145h-13.6v.7M257.3 142.5v.6h-13.6M257.3 157.7v.7h-13.6M25.3 166h5.1"/>
</g>
<circle cx="30.4" cy="166" r=".51" fill="#000080"/>
<circle cx="30.4" cy="166" r=".51" fill="none" stroke="#000080" stroke-width=".21"/>
<path d="M63.4 59.3h25.4M81.2 66.9h7.6" fill="none" stroke="#000080" stroke-width=".25"/>
<circle cx="65.9" cy="59.3" r=".51" fill="#000080"/>
<circle cx="65.9" cy="59.3" r=".51" fill="none" stroke="#000080" stroke-width=".21"/>
<path d="M50.7 56.8h2.5v2.5" fill="none" stroke="#000080" stroke-width=".25"/>
<circle cx="53.2" cy="56.8" r=".51" fill="#000080"/>
<circle cx="53.2" cy="56.8" r=".51" fill="none" stroke="#000080" stroke-width=".21"/>
<path d="M53.2 56.8h35.6" fill="none" stroke="#000080" stroke-width=".25"/>
<circle cx="53.2" cy="56.8" r=".51" fill="#000080"/>
<circle cx="53.2" cy="56.8" r=".51" fill="none" stroke="#000080" stroke-width=".21"/>
<path d="M35.4 54.2h53.4" fill="none" stroke="#000080" stroke-width=".25"/>
<circle cx="38" cy="54.2" r=".51" fill="#000080"/>
<circle cx="38" cy="54.2" r=".51" fill="none" stroke="#000080" stroke-width=".21"/>
<path d="M81.2 61.8h7.6M81.2 64.4h7.6M15.1 94.9h6.4" fill="none" stroke="#000080" stroke-width=".25"/>
<circle cx="21.5" cy="94.9" r=".51" fill="#000080"/>
<circle cx="21.5" cy="94.9" r=".51" fill="none" stroke="#000080" stroke-width=".21"/>
<path d="M17.7 51.7h71.1" fill="none" stroke="#000080" stroke-width=".25"/>
<circle cx="22.7" cy="51.7" r=".51" fill="#000080"/>
<circle cx="22.7" cy="51.7" r=".51" fill="none" stroke="#000080" stroke-width=".21"/>
<path d="M233.6 130.4v-2.5h17.7v7h6M68.5 160.9v2.5h-12.7" fill="none" stroke="#000080" stroke-width=".25"/>
<circle cx="55.8" cy="163.4" r=".51" fill="#000080"/>
<circle cx="55.8" cy="163.4" r=".51" fill="none" stroke="#000080" stroke-width=".21"/>
<circle cx="68.5" cy="163.4" r=".51" fill="#000080"/>
<circle cx="68.5" cy="163.4" r=".51" fill="none" stroke="#000080" stroke-width=".21"/>
<path d="M68.5 163.4h12.7" fill="none" stroke="#000080" stroke-width=".25"/>
<circle cx="68.5" cy="163.4" r=".51" fill="#000080"/>
<circle cx="68.5" cy="163.4" r=".51" fill="none" stroke="#000080" stroke-width=".21"/>
<path d="M30.4 160.9v7.6" fill="none" stroke="#000080" stroke-width=".25"/>
<circle cx="30.4" cy="166" r=".51" fill="#000080"/>
<circle cx="30.4" cy="166" r=".51" fill="none" stroke="#000080" stroke-width=".21"/>
<path d="M55.8 160.9v7.6" fill="none" stroke="#000080" stroke-width=".25"/>
<circle cx="55.8" cy="163.4" r=".51" fill="#000080"/>
<circle cx="55.8" cy="163.4" r=".51" fill="none" stroke="#000080" stroke-width=".21"/>
<path d="M26.6 87.6h-5.1v12.7h5.1" fill="none" stroke="#000080" stroke-width=".25"/>
<circle cx="21.5" cy="94.9" r=".51" fill="#000080"/>
<circle cx="21.5" cy="94.9" r=".51" fill="none" stroke="#000080" stroke-width=".21"/>
<path d="M31.7 87.6h11.4v2.2" fill="none" stroke="#000080" stroke-width=".25"/>
<circle cx="41.9" cy="87.6" r=".51" fill="#000080"/>
<circle cx="41.9" cy="87.6" r=".51" fill="none" stroke="#000080" stroke-width=".21"/>
<path d="M116.7 122.8v2.5h2.6" fill="none" stroke="#000080" stroke-width=".25"/>
<circle cx="116.7" cy="122.8" r=".51" fill="#000080"/>
<circle cx="116.7" cy="122.8" r=".51" fill="none" stroke="#000080" stroke-width=".21"/>
<path d="M267.9 105.4v2.5" fill="none" stroke="#000080" stroke-width=".25"/>
<circle cx="267.9" cy="105.4" r=".51" fill="#000080"/>
<circle cx="267.9" cy="105.4" r=".51" fill="none" stroke="#000080" stroke-width=".21"/>
<path d="M265.4 80v2.5" fill="none" stroke="#000080" stroke-width=".25"/>
<circle cx="265.4" cy="82.6" r=".51" fill="#000080"/>
<circle cx="265.4" cy="82.6" r=".51" fill="none" stroke="#000080" stroke-width=".21"/>
<path d="M227.3 36.8v15.3h12.7v-10.2M214.6 59.7h7.6M218.3 84.7h10.2v8h6.4M225.9 94.9v.3h9M241.2 115.2v.4h8.9" fill="none" stroke="#000080" stroke-width=".25"/>
<circle cx="229.8" cy="52.1" r=".51" fill="#000080"/>
<circle cx="229.8" cy="52.1" r=".51" fill="none" stroke="#000080" stroke-width=".21"/>
<path d="M195.5 26.3v-2.2h7.6v10.2h8.9M200.5 36.4v.4h11.5M200.5 59.3v.4h3.9M250.1 95.2h5.1v10.2h15.3v-5.1M269.1 122.8h-1.2v.4" fill="none" stroke="#000080" stroke-width=".25"/>
<circle cx="267.9" cy="105.4" r=".51" fill="#000080"/>
<circle cx="267.9" cy="105.4" r=".51" fill="none" stroke="#000080" stroke-width=".21"/>
<path d="M250.1 87.6h5.1v-5.1h15.3v5.1" fill="none" stroke="#000080" stroke-width=".25"/>
<circle cx="265.4" cy="82.6" r=".51" fill="#000080"/>
<circle cx="265.4" cy="82.6" r=".51" fill="none" stroke="#000080" stroke-width=".21"/>
<path d="M119.3 122.8h-12.7v2.5" fill="none" stroke="#000080" stroke-width=".25"/>
<circle cx="116.7" cy="122.8" r=".51" fill="#000080"/>
<circle cx="116.7" cy="122.8" r=".51" fill="none" stroke="#000080" stroke-width=".21"/>
<path d="M227.3 29.2v-5.1h12.7v5.1M261.5 49.1v.4h9M261.5 51.7v.4h9M261.5 54.2h7.6M261.5 56.8h7.6" fill="none" stroke="#000080" stroke-width=".25"/>
<circle cx="233.6" cy="24.1" r=".51" fill="#000080"/>
<circle cx="233.6" cy="24.1" r=".51" fill="none" stroke="#000080" stroke-width=".21"/>
<path d="M233.6 18.7v5.4" fill="none" stroke="#000080" stroke-width=".25"/>
<circle cx="233.6" cy="24.1" r=".51" fill="#000080"/>
<circle cx="233.6" cy="24.1" r=".51" fill="none" stroke="#000080" stroke-width=".21"/>
<text font-size="8.3" fill="#000080" x="83.7" y="22">Automatic Temperature Controller</text>
<g font-size="2.3">
<text x="38.1" y="11.8">1</text>
<text x="110.9" y="11.8">2</text>
<text x="184" y="11.8">3</text>
<text x="256.9" y="11.8">4</text>
<text x="4.1" y="33.4">A</text>
<text x="291.2" y="33.4">A</text>
<text x="90.8" y="53.7">2</text>
<text x="91" y="51.2">1</text>
<text x="258.4" y="53.7">2</text>
<text x="258.4" y="51.2">3</text>
<text x="258.4" y="48.6">4</text>
<text x="90.8" y="58.8">4</text>
<text x="90.8" y="56.3">3</text>
<text x="258.4" y="56.3">1</text>
<text x="90.8" y="63.9">6</text>
<text x="90.8" y="61.3">5</text>
<text x="121.2" y="63.9">7</text>
<text x="126.1" y="65.2">VCC</text>
<text x="142.8" y="65.2">PC0 (ADC0/PCINT8)</text>
<text x="167" y="63.9">23</text>
<text x="90.8" y="66.4">7</text>
<text x="120.1" y="69">20</text>
<text x="126.1" y="70.2">AVCC</text>
<text x="141.7" y="70.2">PC2 (ADC2/PCINT10)</text>
<text x="142.8" y="67.7">PC1 (ADC1/PCINT9)</text>
<text x="167" y="66.4">24</text>
<text x="167" y="69">25</text>
<text x="167" y="71.5">26</text>
<text x="120.3" y="74">21</text>
<text x="126.1" y="75.3">AREF</text>
<text x="136.5" y="75.3">PC4 (ADC4/SDA/PCINT12)</text>
<text x="136.9" y="77.9">PC5 (ADC5/SCL/PCINT13)</text>
<text x="141.7" y="72.8">PC3 (ADC3/PCINT11)</text>
<text x="167" y="74">27</text>
<text x="167" y="76.6">28</text>
<text x="4.2" y="81.7">B</text>
<text x="140.7" y="80.4">PC6 (PCINT14/RESET)</text>
<text x="167" y="79.1">1</text>
<text x="291.3" y="81.7">B</text>
<text x="25.5" y="87.1">1</text>
<text x="32.2" y="87.1">2</text>
<text x="142.7" y="85.5">PD0 (PCINT16/RXD)</text>
<text x="142.8" y="88">PD1 (PCINT17/TXD)</text>
<text x="167" y="84.2">2</text>
<text x="167" y="86.7">3</text>
<text x="167" y="89.3">4</text>
<text x="136.1" y="93.1">PD3 (PCINT19/OC2B/INT1)</text>
<text x="139.5" y="95.6">PD4 (PCINT20/XCK/T0)</text>
<text x="142.6" y="90.6">PD2 (PCINT18/INT0)</text>
<text x="167" y="91.8">5</text>
<text x="167" y="94.4">6</text>
<text x="25.5" y="99.8">1</text>
<text x="32.2" y="99.8">2</text>
<text x="135.7" y="100.7">PD6 (PCINT22/OC0A/AIN0)</text>
<text x="138.5" y="98.2">PD5 (PCINT21/OC0B/T1)</text>
<text x="167" y="96.9">11</text>
<text x="167" y="99.4">12</text>
<text x="167" y="102">13</text>
<text x="142.3" y="103.3">PD7 (PCINT23/AIN1)</text>
<text x="167" y="107.1">14</text>
<text x="137.2" y="108.3">PB0 (PCINT0/CLKO/ICP1)</text>
<text x="139.8" y="113.4">PB2 (SS/OC1B/PCINT2)</text>
<text x="142.8" y="110.9">PB1 (OC1A/PCINT1)</text>
<text x="167" y="109.6">15</text>
<text x="167" y="112.1">16</text>
<text x="136.5" y="116">PB3 (MOSI/OC2A/PCINT3)</text>
<text x="143.1" y="118.5">PB4 (MISO/PCINT4)</text>
<text x="167" y="114.7">17</text>
<text x="167" y="117.2">18</text>
<text x="167" y="119.8">19</text>
<text x="33.8" y="125.2">3</text>
<text x="33.9" y="122.7">1</text>
<text x="38.6" y="124">+VS</text>
<text x="56.6" y="125.2">2</text>
<text x="120.1" y="124.8">22</text>
<text x="121.3" y="122.3">8</text>
<text x="126.1" y="123.6">GND</text>
<text x="133.9" y="123.6">PB6 (PCINT6/XTAL1/TOSC1)</text>
<text x="144.4" y="121">PB5 (SCK/PCINT5)</text>
<text x="167" y="122.3">9</text>
<text x="167" y="124.8">10</text>
<text x="4.2" y="129.9">C</text>
<text x="38.6" y="126.5">GND</text>
<text x="46.5" y="126.5">VOUT</text>
<text x="126.1" y="126.1">GND</text>
<text x="133.9" y="126.1">PB7 (PCINT7/XTAL2/TOSC2)</text>
<text x="291.3" y="129.9">C</text>
<text x="259.2" y="136.9">2</text>
<text x="259.5" y="134.4">1</text>
<text x="259.2" y="142">4</text>
<text x="259.3" y="139.4">3</text>
<text x="259.2" y="147.1">6</text>
<text x="259.2" y="149.6">7</text>
<text x="259.3" y="144.5">5</text>
<text x="259.2" y="154.7">9</text>
<text x="259.3" y="152.1">8</text>
<text x="32.6" y="160.4">1</text>
<text x="52.7" y="160.4">2</text>
<text x="258.1" y="157.2">10</text>
<text x="258.3" y="159.8">11</text>
<text x="258.1" y="162.3">12</text>
<text x="32.4" y="168">3</text>
<text x="52.7" y="168">4</text>
<text x="4.1" y="178.2">D</text>
<text x="201.8" y="178.2">Title</text>
<text x="291.2" y="178.2">D</text>
<text x="201.8" y="185.8">Size</text>
<text x="214.5" y="185.8">Number</text>
<text x="265.3" y="185.8">Revision</text>
<text x="203.1" y="189.6">A4</text>
<text x="201.8" y="193.4">Date:</text>
<text x="201.8" y="196">File:</text>
<text x="213.2" y="196">C:\Users\..\Temperature_Controller_1.SchDoc</text>
<text x="213.2" y="193.4">5/23/2023</text>
<text x="252.6" y="193.4">Sheet</text>
<text x="252.6" y="196">Drawn By:</text>
<text x="259.5" y="193.4">of</text>
<text x="38.1" y="199.8">1</text>
<text x="110.9" y="199.8">2</text>
<text x="184" y="199.8">3</text>
<text x="256.9" y="199.8">4</text>
</g>
<g font-size="2.3" fill="#800000">
<text x="231.2" y="15.6">VCC</text>
<text x="37" y="18.5">VCC</text>
<text x="193" y="33.4">GND</text>
<text x="36.9" y="43.9">GND</text>
<text x="269.1" y="48.6">GND</text>
<text x="270.5" y="51.6">VCC</text>
<text x="114.4" y="58.8">VCC</text>
<text x="20.3" y="69">GND</text>
<text x="35.5" y="71.5">GND</text>
<text x="50.8" y="76.6">GND</text>
<text x="63.5" y="76.6">GND</text>
<text x="227.4" y="74.4">GND</text>
<text x="263.1" y="77">VCC</text>
<text x="215.9" y="91.8">GND</text>
<text x="12.7" y="102">GND</text>
<text x="24.3" y="117.6">VCC</text>
<text x="266.7" y="129.9">GND</text>
<text x="24.2" y="132.8">GND</text>
<text x="104.1" y="132.5">GND</text>
<text x="231.1" y="137.5">GND</text>
<text x="239.9" y="133.1">VCC</text>
<text x="66.1" y="147.7">VCC</text>
<text x="216" y="157.9">VCC</text>
<text x="226" y="160.4">GND</text>
<text x="22.8" y="173.1">GND</text>
<text x="235" y="170.9">GND</text>
</g>
<g font-size="2.3" fill="#f00">
<text x="21.5" y="29.6">Vo</text>
<text x="189.7" y="37.2">Switch1</text>
<text x="10.2" y="52.5">PB0</text>
<text x="28.2" y="55">PB1</text>
<text x="43.3" y="57.5">PB2</text>
<text x="272.7" y="57.5">Switch2</text>
<text x="272.7" y="55">Switch1</text>
<text x="56" y="60.1">PB3</text>
<text x="73.7" y="62.6">PB4</text>
<text x="73.8" y="65.2">PB5</text>
<text x="188.8" y="65.2">PC0</text>
<text x="193" y="60.1">PD0</text>
<text x="73.6" y="67.7">PD7</text>
<text x="188.8" y="67.7">PC1</text>
<text x="188.8" y="70.2">PC2</text>
<text x="188.8" y="75.3">PC4</text>
<text x="188.8" y="77.9">PC5</text>
<text x="188.8" y="72.8">PC3</text>
<text x="188.8" y="80.4">PC6</text>
<text x="54.2" y="88">OSC1</text>
<text x="186.3" y="85.5">PD0</text>
<text x="186.3" y="88">PD1</text>
<text x="186.3" y="90.6">PD2</text>
<text x="215" y="95.6">Switch2</text>
<text x="54.2" y="100.7">OSC2</text>
<text x="181.2" y="103.3">PD7</text>
<text x="181.2" y="113.4">PB2</text>
<text x="181.2" y="110.9">PB1</text>
<text x="181.2" y="108.3">PB0</text>
<text x="181.2" y="118.5">PB4</text>
<text x="181.2" y="116">PB3</text>
<text x="233.8" y="116">PD1</text>
<text x="181.2" y="121">PB5</text>
<text x="181.2" y="123.6">OSC1</text>
<text x="64.4" y="126.1">PD2</text>
<text x="181.2" y="126.1">OSC2</text>
<text x="236.3" y="143.9">PC2</text>
<text x="236.4" y="141.4">PC3</text>
<text x="236.3" y="149">PC0</text>
<text x="236.5" y="146.4">PC1</text>
<text x="236.3" y="151.5">PC5</text>
<text x="236.3" y="156.6">PC4</text>
<text x="237.4" y="159.1">Vo</text>
<text x="84.7" y="164.2">PC6</text>
</g>
<g font-size="2.3" fill="#000080">
<text x="213.2" y="25.8">K1</text>
<text x="40.1" y="31">Varibale Resistor</text>
<text x="243.7" y="35.9">D1</text>
<text x="23.5" y="58.5">R1</text>
<text x="38.7" y="61.1">R2</text>
<text x="124.3" y="61.3">U1</text>
<text x="206.7" y="62.5">R6</text>
<text x="230.6" y="61.5">Tra1</text>
<text x="54" y="66.2">R3</text>
<text x="66.7" y="66.2">R4</text>
<text x="27.4" y="84.3">C1</text>
<text x="236.1" y="84.2">K2</text>
<text x="48.1" y="94.4">Osc</text>
<text x="27.4" y="97">C2</text>
<text x="273.3" y="97">D2</text>
<text x="252.4" y="118.4">R7</text>
<text x="268.7" y="117.3">Tra2</text>
<text x="36.8" y="120.1">Tem Sensor</text>
<text x="124.3" y="129.9">ATmega328P-PU</text>
<text x="35.4" y="157.9">SW1</text>
<text x="69.2" y="157.6">R5</text>
<text x="212" y="178.6">Automatic Temperature Controller</text>
<text x="225.9" y="188.3">01</text>
<text x="274.2" y="188.3">1/1</text>
</g>
<g font-size="1.8" fill="#000080">
<text x="251.3" y="46.2">J1</text>
<text x="93.9" y="48.8">P1</text>
<text x="261.5" y="130">P2</text>
</g>
</svg>
